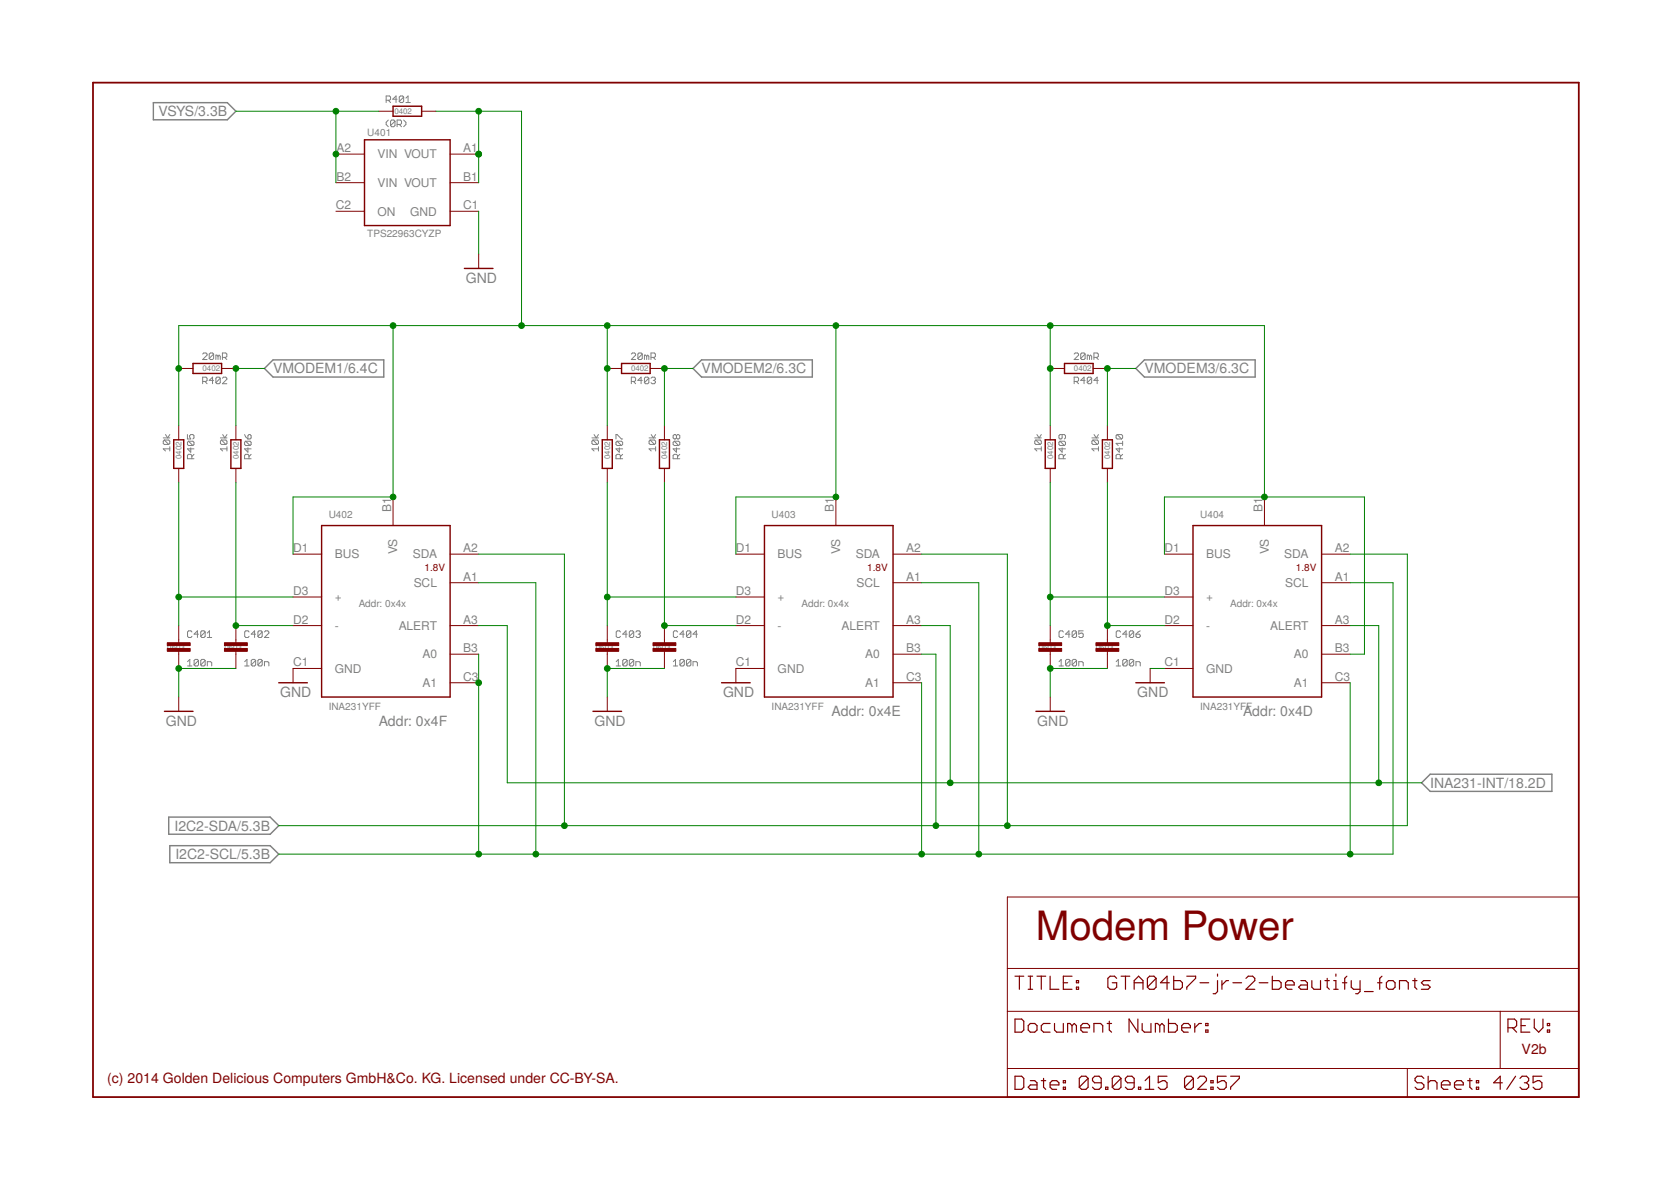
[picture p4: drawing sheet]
<svg xmlns="http://www.w3.org/2000/svg" width="297mm" height="210mm" viewBox="0 0 297 210" stroke-linecap="round" stroke-linejoin="round" font-family="sans-serif">
<g fill="none" stroke="#808080" stroke-width=".18">
<path d="M68.6 17.8h.6l.2-.2v-.3l-.2-.2h-.6v1.1M69 17.8l.4 .4M70.6 17.6h-.8l.6-.5v1.1M71.8 17.3l-.2-.2h-.4l-.2 .2v.7M71.8 17.3v.7l-.2 .2h-.4l-.2-.2M71.8 17.3l-.8 .7M72.2 18.2h.7M72.2 17.4l.3-.3v1.1M69 21.3l-.4 .4v.4l.4 .4M70.2 21.5l-.2-.2h-.4l-.2 .2v.8M70.2 21.5v.8l-.2 .2h-.4l-.2-.2M70.2 21.5l-.8 .8"/>
<path d="M70.6 22.1h.6l.2-.2v-.4l-.2-.2h-.6v1.2M71 22.1l.4 .4M71.8 21.3l.4 .4v.4l-.4 .4M29 77.8h1.2M29.2 78.2h.8l.2 .2v.4l-.2 .2M29.2 78.2l-.2 .2v.4l.2 .2h.8M29.2 78.2l.8 .8M29.4 77.2l.4 .6 .4-.6M30.2 79.8h-1.2l.4 .4M30.2 79.4v.8M33.3 77.2v.8h.6l-.2-.4 .2-.4h.4l.2 .2v.4l-.2 .2M33.5 78.4h.8l.2 .2v.4l-.2 .2"/>
<path d="M33.5 78.4l-.2 .2v.4l.2 .2h.8M33.5 78.4l.8 .8M33.9 79.6v.8l-.6-.6h1.2M36 62.9l.2-.2h.4l.2 .2v.2l-.8 .8h.8M36 67.8h.6l.2-.2v-.4l-.2-.2h-.6v1.2M36.4 67.8l.4 .4M38 62.9v.8l-.2 .2h-.4l-.2-.2M38 62.9l-.2-.2h-.4l-.2 .2v.8M38 62.9l-.8 .8M38 67.6h-.8l.6-.6v1.2M38.8 63.3l-.2-.2h-.2v.8M38.8 63.3v.6"/>
<path d="M38.8 63.3l.1-.2 .3 .2v.6M39.2 67.2l-.3-.2h-.3l-.2 .2v.8M39.2 67.2v.8l-.3 .2h-.3l-.2-.2M39.2 67.2l-.8 .8M39.2 77.8h1.1M39.4 78.2l-.2 .2v.4l.2 .2h.8M39.4 78.2h.8l.1 .2v.4l-.1 .2M39.4 78.2l.8 .8M39.5 63.5h.6l.2-.2v-.4l-.2-.2h-.6v1.2M39.5 67.2l.2-.2h.4l.2 .2v.2l-.8 .8h.8M39.6 77.2l.4 .6 .3-.6M39.9 63.5l.4 .4"/>
<path d="M40.3 79.8h-1.1l.4 .4M40.3 79.4v.8M43.5 77.2l.2 .4 .4 .4M43.7 78.4h.7l.2 .2v.4l-.2 .2M43.7 78.4l-.2 .2v.4l.2 .2h.7M43.7 78.4l.7 .8M44.1 79.6v.8l-.6-.6h1.1M44.3 77.2h.1l.2 .2v.4l-.2 .2h-.3v-.6zM105.2 77.8h1.2M105.4 78.2l-.2 .2v.4l.2 .2h.8M105.4 78.2h.8l.2 .2v.4l-.2 .2M105.4 78.2l.8 .8"/>
<path d="M105.6 77.2l.4 .6 .4-.6M106.4 79.8h-1.2l.4 .4M106.4 79.4v.8M109.5 78v-.8h.2l.8 .8h.2M109.7 78.4h.8l.2 .2v.4l-.2 .2M109.7 78.4l-.2 .2v.4l.2 .2h.8M109.7 78.4l.8 .8M110.1 79.6v.8l-.6-.6h1.2M112.2 62.9l.2-.2h.4l.2 .2v.2l-.8 .8h.8M112.2 67.8h.6l.2-.2v-.4l-.2-.2h-.6v1.2M112.6 67.8l.4 .4M114.2 62.9v.8l-.2 .2h-.4l-.2-.2"/>
<path d="M114.2 62.9l-.2-.2h-.4l-.2 .2v.8M114.2 62.9l-.8 .8M114.2 67.6h-.8l.6-.6v1.2M115 63.3l-.4-.2v.8M115 63.3v.6M115 63.3l.1-.2 .2 .2v.6M115.3 67.2l-.2-.2h-.4l-.1 .2v.8M115.3 67.2v.8l-.2 .2h-.4l-.1-.2M115.3 67.2l-.7 .8M115.4 77.8h1.1M115.6 78.2l-.2 .2v.4l.2 .2h.8M115.6 78.2h.8l.1 .2v.4l-.1 .2"/>
<path d="M115.6 78.2l.8 .8M115.7 63.5h.6l.2-.2v-.4l-.2-.2h-.6v1.2M115.7 67.2l.2-.2h.4l.2 .2-.2 .4M115.8 77.2l.3 .6 .4-.6M116.1 63.5l.4 .4M116.1 67.6h.2M116.3 67.6l.2 .2v.2l-.2 .2h-.4l-.2-.2M116.5 79.8h-1.1l.4 .4M116.5 79.4v.8M119.9 78.4l-.2 .2v.4l.2 .2h.7M119.9 78.4h.7l.2 .2v.4l-.2 .2M119.9 78.4l.7 .8"/>
<path d="M120.2 79.6v.8l-.5-.6h1.1M120.2 77.4l-.1-.2-.4 .2v.4l.2 .2 .3-.2M120.2 77.4l.2-.2 .4 .2v.4l-.2 .2-.4-.2M120.2 77.4v.4M183.9 77.8h1.2M184.1 78.2l-.2 .2v.4l.2 .2h.8M184.1 78.2h.8l.2 .2v.4l-.2 .2M184.1 78.2l.8 .8M184.3 77.2l.4 .6 .4-.6M185.1 79.8h-1.2l.4 .4M185.1 79.4v.8M188.4 78.4h.8l.2 .2v.4l-.2 .2"/>
<path d="M188.4 78.4l-.2 .2v.4l.2 .2h.8M188.4 78.4l.8 .8M188.8 79.6v.8l-.6-.6h1.2M188.8 77.2v.6l-.2 .2-.4-.2v-.4l.2-.2h.8l.2 .2v.4l-.2 .2M190.9 62.9l.2-.2h.4l.2 .2v.2l-.8 .8h.8M190.9 67.8h.6l.2-.2v-.4l-.2-.2h-.6v1.2M191.3 67.8l.4 .4M192.9 62.9v.8l-.2 .2h-.4l-.2-.2M192.9 62.9l-.2-.2h-.4l-.2 .2v.8M192.9 62.9l-.8 .8M192.9 67.6h-.8l.6-.6v1.2M193.7 63.3l-.2-.2h-.2v.8"/>
<path d="M193.7 63.3v.6M193.7 63.3l.2-.2 .2 .2v.6M194.1 67.2l-.2-.2h-.4l-.2 .2v.8M194.1 67.2v.8l-.2 .2h-.4l-.2-.2M194.1 67.2l-.8 .8M194.1 77.8h1.2M194.3 78.2l-.2 .2v.4l.2 .2h.8M194.3 78.2h.8l.2 .2v.4l-.2 .2M194.3 78.2l.8 .8M194.5 63.5h.5l.2-.2v-.4l-.2-.2h-.5v1.2M194.5 77.2l.4 .6 .4-.6M194.8 63.5l.4 .4"/>
<path d="M195.2 67.6h-.7l.5-.6v1.2M195.3 79.8h-1.2l.4 .4M195.3 79.4v.8M198.6 77.2h.8l.2 .2v.4l-.2 .2M198.6 77.2l-.2 .2v.4l.2 .2h.8M198.6 77.2l.8 .8M199 79.6v.8l-.6-.6h1.2M199.6 78.4v.8M199.6 78.8h-1.2l.4 .4M34.1 81.5v-.6l-.2-.1h-.4l-.2 .1v.6h1.2M34.5 80.8l-.4 .4M44.3 81.5v-.6l-.2-.1h-.4l-.2 .1v.6h1.1"/>
<path d="M44.6 80.8l-.3 .4M110.3 81.5v-.6l-.2-.1h-.4l-.2 .1v.6h1.2M110.7 80.8l-.4 .4M120.4 81.5v-.6l-.2-.1h-.3l-.2 .1v.6h1.1M120.8 80.8l-.4 .4M189 81.5v-.6l-.2-.1h-.4l-.2 .1v.6h1.2M189.4 80.8l-.4 .4M199.2 81.5v-.6l-.2-.1h-.4l-.2 .1v.6h1.2M199.6 80.8l-.4 .4M33.3 118.4h.8M33.3 117.6l.4-.4v1.2M34.1 112.3l-.2-.2h-.4l-.2 .2v.8l.2 .2h.4l.2-.2"/>
<path d="M35.3 117.4v.8l-.2 .2h-.4l-.2-.2M35.3 117.4l-.2-.2h-.4l-.2 .2v.8M35.3 117.4l-.8 .8M35.3 112.7h-.8l.6-.6v1.2M36.5 117.4v.8l-.2 .2h-.4l-.2-.2M36.5 117.4l-.2-.2h-.4l-.2 .2v.8M36.5 112.3l-.2-.2h-.4l-.2 .2v.8M36.5 112.3v.8l-.2 .2h-.4l-.2-.2M36.5 117.4l-.8 .8M36.5 112.3l-.8 .8M36.9 118.4v-.8h.5l.2 .2v.6M36.9 113.3h.7"/>
<path d="M36.9 112.5l.3-.4v1.2M43.5 117.6l.4-.4v1.2M43.5 118.4h.8M44.3 112.3l-.2-.2h-.4l-.2 .2v.8l.2 .2h.4l.2-.2M45.4 117.4v.8l-.1 .2h-.4l-.2-.2M45.4 117.4l-.1-.2h-.4l-.2 .2v.8M45.4 117.4l-.7 .8M45.4 112.7h-.7l.6-.6v1.2M46.6 117.4v.8l-.2 .2h-.4l-.2-.2M46.6 117.4l-.2-.2h-.4l-.2 .2v.8M46.6 112.3l-.2-.2h-.4l-.2 .2v.8M46.6 112.3v.8l-.2 .2h-.4l-.2-.2"/>
<path d="M46.6 117.4l-.8 .8M46.6 112.3l-.8 .8M47 118.4v-.8h.6l.2 .2v.6M47 112.3l.2-.2h.4l.2 .2v.2l-.8 .8h.8M109.5 118.4h.8M109.5 117.6l.4-.4v1.2M110.3 112.3l-.2-.2h-.4l-.2 .2v.8l.2 .2h.4l.2-.2M111.5 117.4v.8l-.2 .2h-.4l-.2-.2M111.5 117.4l-.2-.2h-.4l-.2 .2v.8M111.5 117.4l-.8 .8M111.5 112.7h-.8l.6-.6v1.2M112.6 117.4v.8l-.1 .2h-.4l-.2-.2"/>
<path d="M112.6 117.4l-.1-.2h-.4l-.2 .2v.8M112.6 112.3l-.1-.2h-.4l-.2 .2v.8M112.6 112.3v.8l-.1 .2h-.4l-.2-.2M112.6 117.4l-.7 .8M112.6 112.3l-.7 .8M113 118.4v-.8h.6l.2 .2v.6M113 112.3l.2-.2h.4l.2 .2-.2 .4M113.4 112.7h.2M113.6 112.7l.2 .2-.2 .4h-.4l-.2-.2M119.7 118.4h.8M119.7 117.6l.4-.4v1.2M120.5 112.3l-.2-.2h-.4l-.2 .2v.8l.2 .2h.4l.2-.2"/>
<path d="M121.6 117.4v.8l-.2 .2h-.3l-.2-.2M121.6 117.4l-.2-.2h-.3l-.2 .2v.8M121.6 117.4l-.7 .8M121.6 112.7h-.7l.5-.6v1.2M122.8 117.4v.8l-.2 .2h-.4l-.2-.2M122.8 117.4l-.2-.2h-.4l-.2 .2v.8M122.8 112.3l-.2-.2h-.4l-.2 .2v.8M122.8 112.3v.8l-.2 .2h-.4l-.2-.2M122.8 117.4l-.8 .8M122.8 112.3l-.8 .8M123.2 118.4v-.8h.6l.2 .2v.6M124 112.7h-.8l.6-.6v1.2"/>
<path d="M188.3 118.4h.7M188.3 117.6l.3-.4v1.2M189 112.3l-.2-.2h-.4l-.1 .2v.8l.1 .2h.4l.2-.2M190.2 117.4v.8l-.2 .2h-.4l-.2-.2M190.2 117.4l-.2-.2h-.4l-.2 .2v.8M190.2 117.4l-.8 .8M190.2 112.7h-.8l.6-.6v1.2M191.4 117.4v.8l-.2 .2h-.4l-.2-.2M191.4 117.4l-.2-.2h-.4l-.2 .2v.8M191.4 112.3l-.2-.2h-.4l-.2 .2v.8M191.4 112.3v.8l-.2 .2h-.4l-.2-.2M191.4 117.4l-.8 .8"/>
<path d="M191.4 112.3l-.8 .8M191.8 118.4v-.8h.5l.3 .2v.6M192.6 112.1h-.8v.6l.4-.2 .4 .2v.4l-.3 .2h-.3l-.2-.2M198.4 118.4h.8M198.4 117.6l.4-.4v1.2M199.2 112.3l-.2-.2h-.4l-.2 .2v.8l.2 .2h.4l.2-.2M200.4 117.4v.8l-.2 .2h-.4l-.2-.2M200.4 117.4l-.2-.2h-.4l-.2 .2v.8M200.4 117.4l-.8 .8M200.4 112.7h-.8l.6-.6v1.2M201.5 117.4v.8l-.2 .2h-.3l-.3-.2M201.5 117.4l-.2-.2h-.3l-.3 .2v.8"/>
<path d="M201.5 112.3l-.2-.2h-.3l-.3 .2v.8M201.5 112.3v.8l-.2 .2h-.3l-.3-.2M201.5 117.4l-.8 .8M201.5 112.3l-.8 .8M201.9 118.4v-.8h.6l.2 .2v.6M201.9 112.7h.6l.2 .4-.2 .2h-.4l-.2-.2zM202.7 112.1l-.8 .6"/>
</g>
<path d="M27.3 18.2h13.1l1.5 1.6-1.5 1.5h-13.1zM47 65.5l1.5-1.5h19.7v3h-19.7zM124.7 64h19.7v3h-19.7l-1.5-1.5zM203.4 64h19.7v3h-19.7l-1.5-1.5zM252.7 139.1l1.5-1.5h21.7v3.1h-21.7zM30 145.2h18l1.6 1.5-1.6 1.6h-18zM30.2 150.3h17.8l1.6 1.5-1.6 1.5h-17.8z" fill="none" stroke="#808080" stroke-width=".25"/>
<path d="M16.5 14.7h264.1v180.3h-264.1z" fill="none" stroke="#800000" stroke-width=".32"/>
<g fill="none" stroke="#800000" stroke-width=".18">
<path d="M67.3 19.8h2.6M75 19.8h2.5M59.7 27.4h5.1M59.7 37.5h5.1M59.7 32.5h5.1M80 27.4h5.1M80 37.5h5.1M80 32.5h5.1M85.1 45.2v2.5M31.8 65.5h2.5M31.8 75.6v2.6M39.4 65.5h2.5"/>
<path d="M41.9 75.6v2.6M107.9 65.5h2.6M107.9 75.6v2.6M115.6 65.5h2.5M118.1 75.6v2.6M186.7 65.5h2.5M186.7 75.6v2.6M194.3 65.5h2.5M196.8 75.6v2.6M31.8 83.2v2.6M41.9 83.2v2.6M52.1 98.5h5.1"/>
<path d="M69.9 88.3v5.1M80 98.5h5.1M107.9 83.2v2.6M118.1 83.2v2.6M130.8 98.5h5.1M148.6 88.3v5.1M158.7 98.5h5.1M186.7 83.2v2.6M196.8 83.2v2.6M207 98.5h5.1M224.8 88.3v5.1M234.9 98.5h5.1"/>
<path d="M31.8 111.2v3M31.8 115.8v3M41.9 111.2v3M41.9 115.8v3M52.1 106.1h5.1M52.1 111.2h5.1M57.2 118.8h-5.1v2.5M80 111.2h5.1M80 103.6h5.1M80 116.3h5.1M107.9 111.2v3M107.9 115.8v3"/>
<path d="M118.1 111.2v3M118.1 115.8v3M130.8 106.1h5.1M130.8 111.2h5.1M135.9 118.8h-5.1v2.5M158.7 111.2h5.1M158.7 103.6h5.1M158.7 116.3h5.1M186.7 111.2v3M186.7 115.8v3M196.8 111.2v3M196.8 115.8v3"/>
<path d="M204.4 118.8v2.5M207 106.1h5.1M207 111.2h5.1M207 118.8h5.1M234.9 111.2h5.1M234.9 103.6h5.1M234.9 116.3h5.1M31.8 123.9v2.5M80 121.3h5.1M107.9 123.9v2.5M158.7 121.3h5.1M186.7 123.9v2.5"/>
<path d="M234.9 121.3h5.1M179.1 159.4h101.5v35.6h-101.5zM179.1 179.7h101.5M179.1 172.1h101.5M266.7 179.7v10.2M179.1 189.9h101.5M250.2 189.9v5.1"/>
</g>
<g fill="none" stroke="#800000" stroke-width=".21">
<path d="M180.4 173.5h1.6M181.2 173.5v2.3M182.8 173.5h.8M182.8 175.8h.8M183.2 173.5v2.3M184.3 173.5h1.6M185.1 173.5v2.3M186.7 173.5v2.3h1.5M189 174.7h.8M190.6 173.5h-1.6v2.3h1.6M191.3 175.5h.4v.3h-.4zM191.3 174.3h.4v.4h-.4z"/>
<path d="M198.5 173.9l-.4-.4h-.8l-.4 .4v1.6l.4 .3h.8l.4-.3v-.8h-.8M199.3 173.5h1.5M200.1 173.5v2.3M201.6 175.8v-1.5l.8-.8 .8 .8v1.5M201.6 174.7h1.6M205.5 173.9l-.4-.4h-.8l-.3 .4v1.6M205.5 173.9v1.6l-.4 .3h-.8l-.3-.3M205.5 173.9l-1.5 1.6M207.9 174.7h-1.6l1.2-1.2v2.3M208.6 173.5v2.3h1.2l.4-.3v-.8l-.4-.4h-1.2M211 173.5h1.5v.4l-1.5 1.6v.3M213.3 174.7h1.6"/>
<path d="M216.4 173.1v.4M216.4 174.3v1.9l-.4 .4h-.4M217.2 174.3v1.5M218.4 174.3h-.4l-.8 .8M219.2 174.7h1.5M221.5 173.9l.4-.4h.8l.4 .4v.4l-1.6 1.5h1.6M223.8 174.7h1.6M226.2 173.5v2.3h1.1l.4-.3v-.8l-.4-.4h-1.1M228.5 175.1h1.6v-.4l-.4-.4h-.8l-.4 .4v.8l.4 .3h.8M231.2 174.3h.8l.4 .4v1.1h-1.2l-.4-.3 .4-.4h1.2M233.2 174.3v1.2l.4 .3h1.1v-1.5M235.5 174.3h.8"/>
<path d="M235.9 173.9v1.6l.4 .3M237.1 175.8h.8M237.1 174.3h.4v1.5M237.5 173.1v.4M238.6 174.7h.8M239.4 173.5l-.4 .4v1.9M240.2 174.3v1.2l.4 .3h1.2M241.8 174.3v1.9l-.4 .4h-.4M242.5 176.2h1.6M244.9 174.7h.8M245.7 173.5l-.4 .4v1.9M246.4 174.7l.4-.4h.8l.4 .4v.8l-.4 .3h-.8l-.4-.3z"/>
<path d="M248.8 175.8v-1.5h1.1l.4 .4v1.1M251.1 174.3h.8M251.5 173.9v1.6l.4 .3M254.2 174.3h-1.1l-.4 .4 .4 .4h.8l.3 .4-.3 .3h-1.2M180.4 181.1h1.2l.4 .4v1.6l-.4 .4h-1.2zM180.4 191.3h1.2l.4 .4v1.5l-.4 .4h-1.2zM182.8 182.3l.4-.4h.7l.4 .4v.8l-.4 .4h-.7l-.4-.4zM183.2 192.1h.7l.4 .3v1.2h-1.1l-.4-.4 .4-.4h1.1M185.1 192.1h.8M185.5 191.7v1.5l.4 .4M186.7 192.8h1.5v-.4l-.4-.3h-.8l-.3 .3v.8l.3 .4h.8M186.7 181.9h-1.2l-.4 .4v.8l.4 .4h1.2"/>
<path d="M187.5 181.9v1.2l.3 .4h1.2v-1.6M189 193.2h.4v.4h-.4zM189 192.1h.4v.3h-.4zM190.6 182.3l-.4-.4h-.4v1.6M190.6 182.3l.4-.4 .3 .4v1.2M190.6 182.3v1.2M192.1 182.7h1.6v-.4l-.4-.4h-.8l-.4 .4v.8l.4 .4h.8M193.4 191.7v1.5l-.4 .4h-.7l-.4-.4M193.4 191.7l-.4-.4h-.7l-.4 .4v1.5M193.4 191.7l-1.5 1.5M194.5 183.5v-1.6h1.1l.4 .4v1.2M195.7 192.4h-1.1l-.4-.3v-.4l.4-.4h.8l.3 .4v1.5l-.3 .4h-.8l-.4-.4"/>
<path d="M196.5 193.2h.4v.4h-.4zM196.8 181.9h.8M197.2 181.5v1.6l.4 .4M199.3 191.7v1.5l-.4 .4h-.8l-.4-.4M199.3 191.7l-.4-.4h-.8l-.4 .4v1.5M199.3 191.7l-1.6 1.5M201.6 192.4h-1.2l-.4-.3v-.4l.4-.4h.8l.4 .4v1.5l-.4 .4h-.8l-.4-.4M202.3 181.1v2.4l-1.6-2.4v2.4M202.4 193.2h.4v.4h-.4zM203 181.9v1.2l.4 .4h1.2v-1.6M203.6 193.6h1.5M203.6 192.1l.7-.8v2.3"/>
<path d="M206.2 182.3l-.4-.4h-.4v1.6M206.2 182.3v1.2M206.2 182.3l.3-.4 .4 .4v1.2M207.5 191.3h-1.6v1.1l.8-.3h.4l.4 .3v.8l-.4 .4h-.8l-.4-.4M207.7 181.1v2.4h1.2l.4-.4v-.8l-.4-.4h-1.2M210.1 182.7h1.5v-.4l-.4-.4h-.8l-.3 .4v.8l.3 .4h.8M212.1 191.7v1.5l-.4 .4h-.7l-.4-.4M212.1 191.7l-.4-.4h-.7l-.4 .4v1.5M212.1 191.7l-1.5 1.5M212.4 181.9v1.6M212.9 191.7l.4-.4h.8l.4 .4v.4l-1.6 1.5h1.6M213.6 181.9h-.4l-.8 .8"/>
<path d="M214.3 183.1h.4v.4h-.4zM214.3 181.9h.4v.4h-.4zM215.2 193.2h.4v.4h-.4zM215.2 192.1h.4v.3h-.4zM218 191.3h-1.6v1.1l.8-.3h.4l.4 .3v.8l-.4 .4h-.8l-.4-.4M218.8 191.3h1.5v.4l-1.5 1.5v.4M253.1 191.7l-.4-.4h-.8l-.4 .4v.4l.4 .3h.8l.4 .4v.4l-.4 .4h-.8l-.4-.4M253.9 192.4l.4-.3h.8l.3 .3v1.2M253.9 191.3v2.3M256.2 192.8h1.6v-.4l-.4-.3h-.8l-.4 .3v.8l.4 .4h.8M258.6 192.8h1.5v-.4l-.4-.3h-.7l-.4 .3v.8l.4 .4h.7M260.9 192.1h.8"/>
<path d="M261.3 191.7v1.5l.4 .4M262.4 193.2h.4v.4h-.4zM262.4 192.1h.4v.3h-.4zM267.1 192.4h-1.6l1.2-1.1v2.3M268.1 182.7h1.1l.4-.4v-.8l-.4-.4h-1.1v2.4M268.8 182.7l.8 .8M269.4 191.3l-1.6 2.3M270.2 191.7l.4-.4h.8l.3 .4v.4l-.3 .3M270.4 182.3h.8M271 192.4h.4M271.4 192.4l.3 .4v.4l-.3 .4h-.8l-.4-.4M271.9 181.1h-1.5v2.4h1.5"/>
<path d="M272.7 181.1v1.6l.8 .8 .8-.8v-1.6M274.1 191.3h-1.6v1.1l.8-.3h.4l.4 .3v.8l-.4 .4h-.8l-.4-.4M275.1 183.1h.4v.4h-.4zM275.1 181.9h.4v.4h-.4z"/>
</g>
<g fill="none" stroke="#800000" stroke-width=".25">
<path d="M69.9 18.9h5.1v1.8h-5.1zM64.8 24.8h15.2v15.3h-15.2zM82.5 47.7h5.1M30.9 78.2h1.8v5h-1.8zM34.3 64.6h5.1v1.8h-5.1zM41 78.2h1.8v5h-1.8zM107.1 78.2h1.7v5h-1.7zM110.5 64.6h5.1v1.8h-5.1zM117.2 78.2h1.8v5h-1.8zM185.8 78.2h1.8v5h-1.8zM189.2 64.6h5.1v1.8h-5.1zM196 78.2h1.7v5h-1.7z"/>
<path d="M57.2 93.4h22.8v30.5h-22.8zM135.9 93.4h22.8v30.5h-22.8zM212.1 93.4h22.8v30.5h-22.8zM29.2 126.4h5.1M49.6 121.3h5M105.4 126.4h5.1M128.3 121.3h5M184.1 126.4h5.1M201.9 121.3h5.1"/>
</g>
<g fill="#800000" stroke="#800000" stroke-width=".18">
<path d="M39.9 115.3h4.1v.5h-4.1z"/>
<path d="M39.9 114.2h4.1v.5h-4.1z"/>
<path d="M29.7 115.3h4.1v.5h-4.1z"/>
<path d="M29.7 114.2h4.1v.5h-4.1z"/>
<path d="M116.1 115.3h4v.5h-4z"/>
<path d="M116.1 114.2h4v.5h-4z"/>
<path d="M105.9 115.3h4.1v.5h-4.1z"/>
<path d="M105.9 114.2h4.1v.5h-4.1z"/>
<path d="M194.8 115.3h4.1v.5h-4.1z"/>
<path d="M194.8 114.2h4.1v.5h-4.1z"/>
<path d="M184.7 115.3h4v.5h-4z"/>
<path d="M184.7 114.2h4v.5h-4z"/>
</g>
<g fill="none" stroke="#008000" stroke-width=".18">
<path d="M41.9 19.8h25.4M59.7 19.8v12.7M77.5 19.8h15.2v38.1M85.1 19.8v12.7M85.1 37.5v7.7M69.9 57.9v30.4h-17.8v10.2M107.9 57.9v17.7M148.6 57.9v30.4h-17.8v10.2M186.7 57.9v17.7M31.8 75.6v-17.7h193v30.4M47 65.5h-5.1v10.1M123.2 65.5h-5.1v10.1"/>
<path d="M201.9 65.5h-5.1v10.1M31.8 85.8v25.4M41.9 85.8v25.4h10.2M85.1 98.5h15.2v48.2M107.9 85.8v25.4M118.1 85.8v25.4h12.7M163.8 98.5h15.3v48.2M186.7 85.8v25.4M196.8 85.8v25.4h10.2M207 98.5v-10.2h35.5v28h-2.5M240 98.5h10.2v48.2h-200.6M31.8 106.1h20.3"/>
<path d="M41.9 118.8h-10.1v5.1M85.1 116.3v35.5M85.1 111.2h5.1v27.9h162.5M85.1 103.6h10.1v48.2M107.9 106.1h22.9M118.1 118.8h-10.2v5.1M163.8 116.3h2.6v30.4M163.8 111.2h5.1v27.9M163.8 103.6h10.2v48.2M186.7 106.1h20.3M196.8 118.8h-10.1v5.1M204.4 118.8h2.6"/>
<path d="M240 111.2h5.1v27.9M240 103.6h7.6v48.2h-198M163.8 121.3v30.5M240 121.3v30.5"/>
</g>
<g fill="#008000" stroke="#008000" stroke-width=".18">
<circle cx="31.8" cy="118.8" r=".51"/>
<circle cx="107.9" cy="118.8" r=".51"/>
<circle cx="186.7" cy="118.8" r=".51"/>
<circle cx="179.1" cy="146.7" r=".51"/>
<circle cx="100.3" cy="146.7" r=".51"/>
<circle cx="166.4" cy="146.7" r=".51"/>
<circle cx="59.7" cy="19.8" r=".51"/>
<circle cx="59.7" cy="27.4" r=".51"/>
<circle cx="31.8" cy="106.1" r=".51"/>
<circle cx="41.9" cy="111.2" r=".51"/>
<circle cx="41.9" cy="65.5" r=".51"/>
<circle cx="107.9" cy="106.1" r=".51"/>
<circle cx="118.1" cy="111.2" r=".51"/>
<circle cx="186.7" cy="106.1" r=".51"/>
<circle cx="196.8" cy="111.2" r=".51"/>
<circle cx="186.7" cy="65.5" r=".51"/>
<circle cx="224.8" cy="88.3" r=".51"/>
<circle cx="107.9" cy="65.5" r=".51"/>
<circle cx="31.8" cy="65.5" r=".51"/>
<circle cx="85.1" cy="27.4" r=".51"/>
<circle cx="85.1" cy="19.8" r=".51"/>
<circle cx="107.9" cy="57.9" r=".51"/>
<circle cx="148.6" cy="88.3" r=".51"/>
<circle cx="148.6" cy="57.9" r=".51"/>
<circle cx="186.7" cy="57.9" r=".51"/>
<circle cx="69.9" cy="88.3" r=".51"/>
<circle cx="69.9" cy="57.9" r=".51"/>
<circle cx="92.7" cy="57.9" r=".51"/>
<circle cx="118.1" cy="65.5" r=".51"/>
<circle cx="196.8" cy="65.5" r=".51"/>
<circle cx="174" cy="151.8" r=".51"/>
<circle cx="95.2" cy="151.8" r=".51"/>
<circle cx="85.1" cy="121.3" r=".51"/>
<circle cx="85.1" cy="151.8" r=".51"/>
<circle cx="163.8" cy="151.8" r=".51"/>
<circle cx="240" cy="151.8" r=".51"/>
<circle cx="168.9" cy="139.1" r=".51"/>
<circle cx="245.1" cy="139.1" r=".51"/>
</g>
<text font-size="7.2" fill="#800000" x="184.1" y="167.1">Modem Power</text>
<g font-size="2.5" fill="#808080">
<text x="28.2" y="20.7">VSYS/3.3B</text>
<text x="82.8" y="50.2">GND</text>
<text x="48.5" y="66.4">VMODEM1/6.4C</text>
<text x="124.7" y="66.4">VMODEM2/6.3C</text>
<text x="203.4" y="66.4">VMODEM3/6.3C</text>
<text x="49.8" y="123.9">GND</text>
<text x="128.5" y="123.9">GND</text>
<text x="202.2" y="123.9">GND</text>
<text x="29.5" y="129">GND</text>
<text x="67.3" y="129">Addr: 0x4F</text>
<text x="105.7" y="129">GND</text>
<text x="147.8" y="127.2">Addr: 0x4E</text>
<text x="184.4" y="129">GND</text>
<text x="221" y="127.2">Addr: 0x4D</text>
<text x="254.2" y="140">INA231-INT/18.2D</text>
<text x="31" y="147.6">I2C2-SDA/5.3B</text>
<text x="31.2" y="152.7">I2C2-SCL/5.3B</text>
</g>
<g font-size="2.5" fill="#800000">
<text x="270.5" y="187.4">V2b</text>
<text x="19.1" y="192.4">(c) 2014 Golden Delicious Computers GmbH&amp;Co. KG. Licensed under CC-BY-SA.</text>
</g>
<g font-size="2.1" fill="#808080">
<text x="59.8" y="27">A2</text>
<text x="67.1" y="28.2">VIN VOUT</text>
<text x="82.4" y="27">A1</text>
<text x="59.8" y="32.1">B2</text>
<text x="67.1" y="33.2">VIN VOUT</text>
<text x="82.4" y="32.1">B1</text>
<text x="59.7" y="37.2">C2</text>
<text x="67.1" y="38.3">ON</text>
<text x="72.9" y="38.3">GND</text>
<text x="82.4" y="37.2">C1</text>
<text x="69.5" y="91.1" transform="rotate(-90 69.5 91.1)">B1</text>
<text x="148.2" y="91.1" transform="rotate(-90 148.2 91.1)">B1</text>
<text x="224.4" y="91.1" transform="rotate(-90 224.4 91.1)">B1</text>
<text x="52.1" y="98.1">D1</text>
<text x="59.5" y="99.3">BUS</text>
<text x="70.6" y="98.5" transform="rotate(-90 70.6 98.5)">VS</text>
<text x="73.4" y="99.3">SDA</text>
<text x="82.4" y="98.1">A2</text>
<text x="130.8" y="98.1">D1</text>
<text x="138.2" y="99.3">BUS</text>
<text x="149.4" y="98.5" transform="rotate(-90 149.4 98.5)">VS</text>
<text x="152.1" y="99.3">SDA</text>
<text x="161.1" y="98.1">A2</text>
<text x="207" y="98.1">D1</text>
<text x="214.4" y="99.3">BUS</text>
<text x="225.5" y="98.5" transform="rotate(-90 225.5 98.5)">VS</text>
<text x="228.3" y="99.3">SDA</text>
<text x="237.3" y="98.1">A2</text>
<text x="52.1" y="105.8">D3</text>
<text x="59.5" y="106.9">+</text>
<text x="73.5" y="104.3">SCL</text>
<text x="82.4" y="103.2">A1</text>
<text x="130.8" y="105.8">D3</text>
<text x="138.2" y="106.9">+</text>
<text x="152.3" y="104.3">SCL</text>
<text x="161.1" y="103.2">A1</text>
<text x="207" y="105.8">D3</text>
<text x="214.4" y="106.9">+</text>
<text x="228.4" y="104.3">SCL</text>
<text x="237.3" y="103.2">A1</text>
<text x="52.1" y="110.8">D2</text>
<text x="59.5" y="111.9">-</text>
<text x="70.9" y="112">ALERT</text>
<text x="82.4" y="110.8">A3</text>
<text x="130.8" y="110.8">D2</text>
<text x="138.2" y="111.9">-</text>
<text x="149.6" y="112">ALERT</text>
<text x="161.1" y="110.8">A3</text>
<text x="207" y="110.8">D2</text>
<text x="214.4" y="111.9">-</text>
<text x="225.8" y="112">ALERT</text>
<text x="237.3" y="110.8">A3</text>
<text x="52.1" y="118.5">C1</text>
<text x="59.5" y="119.6">GND</text>
<text x="75.1" y="117">A0</text>
<text x="82.4" y="115.9">B3</text>
<text x="130.8" y="118.5">C1</text>
<text x="138.2" y="119.6">GND</text>
<text x="153.8" y="117">A0</text>
<text x="161.1" y="115.9">B3</text>
<text x="207" y="118.5">C1</text>
<text x="214.4" y="119.6">GND</text>
<text x="230" y="117">A0</text>
<text x="237.3" y="115.9">B3</text>
<text x="75.1" y="122.1">A1</text>
<text x="82.4" y="121">C3</text>
<text x="153.8" y="122.1">A1</text>
<text x="161.1" y="121">C3</text>
<text x="230" y="122.1">A1</text>
<text x="237.3" y="121">C3</text>
</g>
<g font-size="1.8" fill="#808080">
<text x="65.3" y="24.1">U401</text>
<text x="65.3" y="42.1">TPS22963CYZP</text>
<text x="58.4" y="92.1">U402</text>
<text x="137.2" y="92.1">U403</text>
<text x="213.3" y="92.1">U404</text>
<text x="63.8" y="107.9">Addr: 0x4x</text>
<text x="142.5" y="107.9">Addr: 0x4x</text>
<text x="218.7" y="107.9">Addr: 0x4x</text>
<text x="58.4" y="126.2">INA231YFF</text>
<text x="137.2" y="126.2">INA231YFF</text>
<text x="213.3" y="126.2">INA231YFF</text>
</g>
<g font-size="1.8" fill="#800000">
<text x="75.4" y="101.5">1.8V</text>
<text x="154.2" y="101.5">1.8V</text>
<text x="230.4" y="101.5">1.8V</text>
</g>
<g font-size="1.4" fill="#808080">
<text x="70.1" y="20.3">0402</text>
<text x="36" y="66">0402</text>
<text x="112.2" y="66">0402</text>
<text x="190.9" y="66">0402</text>
<text x="32.3" y="81.6" transform="rotate(-90 32.3 81.6)">0402</text>
<text x="42.4" y="81.6" transform="rotate(-90 42.4 81.6)">0402</text>
<text x="108.5" y="81.6" transform="rotate(-90 108.5 81.6)">0402</text>
<text x="118.6" y="81.6" transform="rotate(-90 118.6 81.6)">0402</text>
<text x="187.2" y="81.6" transform="rotate(-90 187.2 81.6)">0402</text>
<text x="197.3" y="81.6" transform="rotate(-90 197.3 81.6)">0402</text>
<text x="29.7" y="115.5">0603</text>
<text x="39.9" y="115.5">0603</text>
<text x="105.9" y="115.5">0603</text>
<text x="116.1" y="115.5">0603</text>
<text x="184.6" y="115.5">0603</text>
<text x="194.8" y="115.5">0603</text>
</g>
</svg>
